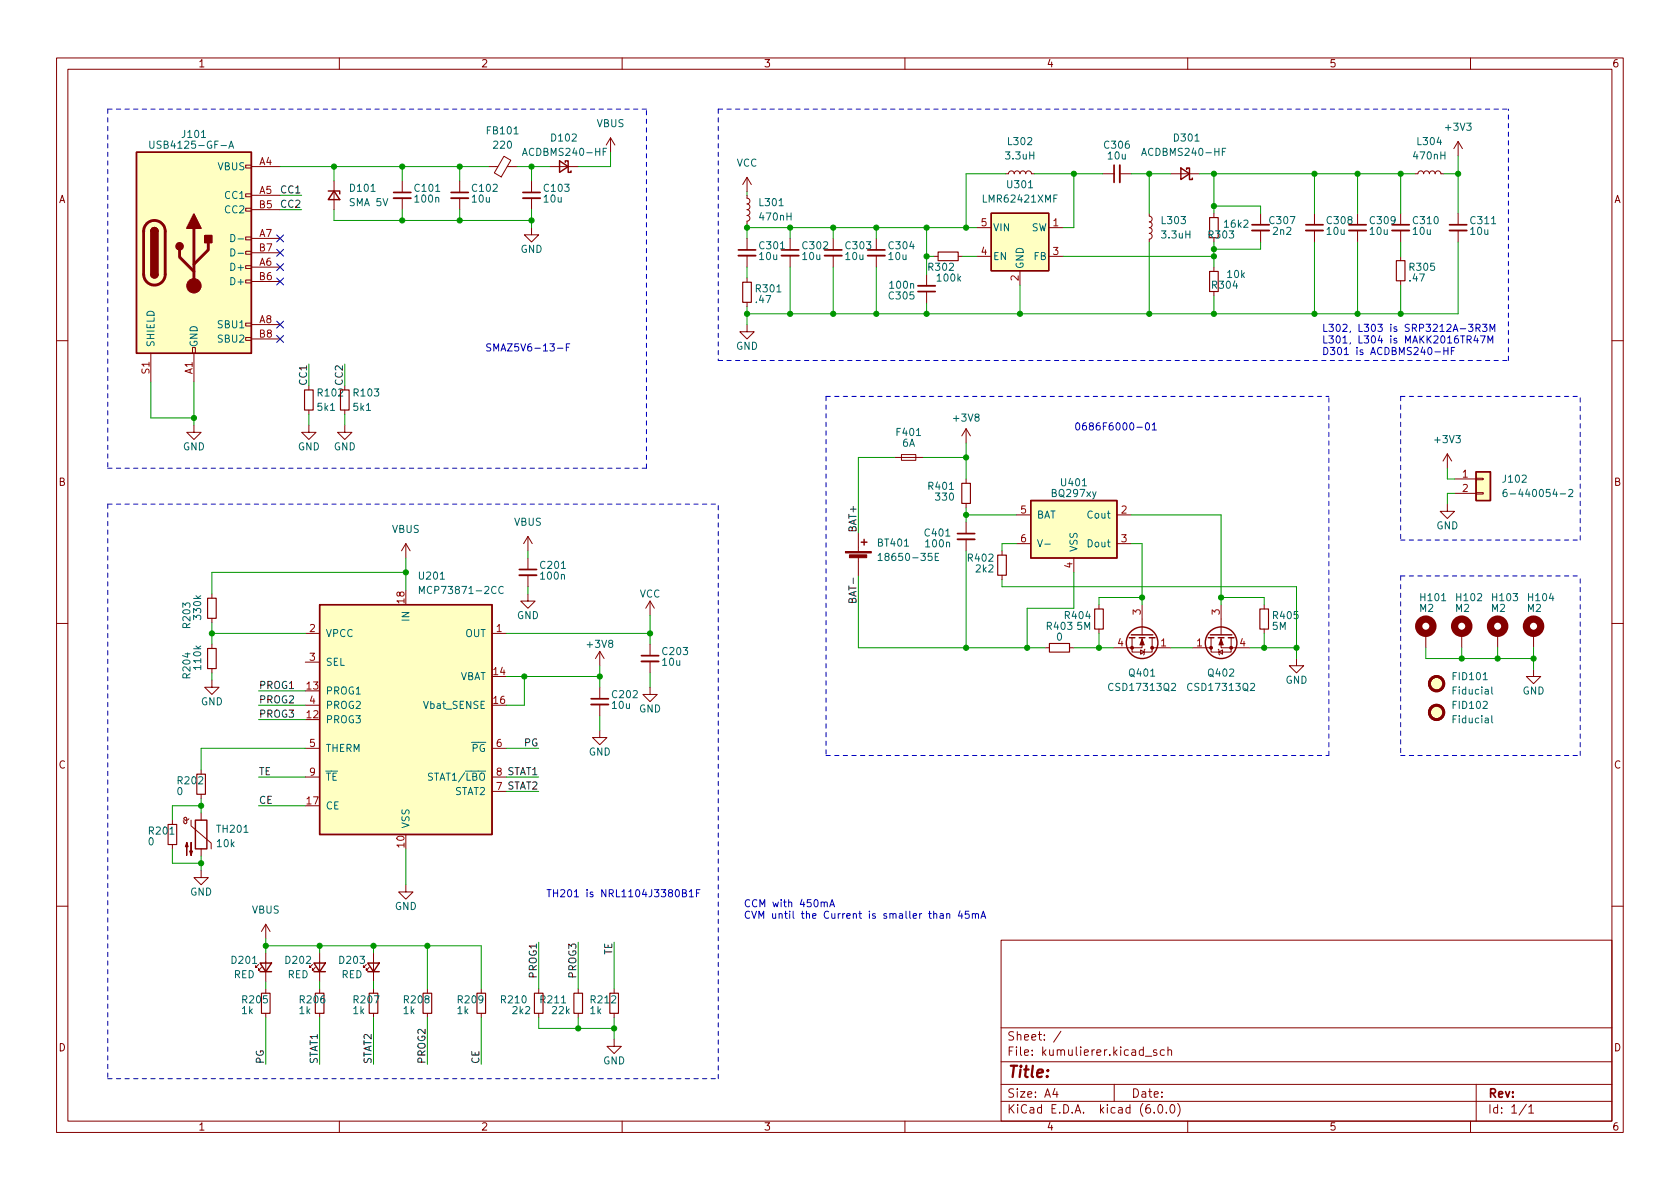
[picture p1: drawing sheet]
<svg xmlns="http://www.w3.org/2000/svg" width="297mm" height="210mm" viewBox="0 0 297 210" stroke-linecap="round" stroke-linejoin="round" font-family="sans-serif">
<g fill="none" stroke="#840000" stroke-width=".18">
<path d="M10 10.2h277v190.1h-277zM12 12.2h273v186.1h-273zM60 10.2v2M110 10.2v2M160 10.2v2M210 10.2v2M260 10.2v2M43.4 36.8h1v.5h-1zM43.4 34.3h1v.5h-1zM43.4 29.2h1v.5h-1zM44.4 29.5h5.1M44.4 34.5h5.1"/>
<path d="M44.4 37.1h5.1M59.1 32v5.1M71.1 32v2M71.1 35v2.1M81.3 32v2M81.3 35v2.1M86.4 29.5h1.6M89.1 27.6l1.2 .7-1.7 3-1.2-.7zM89.7 29.5h1.7M94 32v2M94 35v2.1M97.2 29.5h5"/>
<path d="M107.9 24.4l-.7 1.2M107.9 24.4v2.5M107.9 24.4l.8 1.2M132.1 34.5v.5l.3 .2 .2 .4-.2 .3-.3 .2 .3 .1 .2 .3-.1 .4-.4 .2 .4 .2 .1 .4-.2 .3-.3 .1 .3 .1 .2 .4-.2 .4-.3 .1v.5M132.1 31.4l-.8 1.2M132.1 31.4v2.5M132.1 31.4l.7 1.2M177.8 30.7h.5l.2-.3 .3-.2 .4 .2 .1 .3 .1-.3 .3-.2 .5 .1 .1 .4 .3-.4 .4-.1 .2 .2 .2 .3 .1-.3 .4-.2 .3 .2 .2 .3h.5M194.9 30.7h2.1M198 30.7h2M203.2 37.7v.5l.4 .2 .1 .3-.1 .4-.4 .1 .3 .2 .2 .3-.1 .4-.4 .2 .4 .2 .1 .4-.2 .2-.3 .2 .4 .1 .1 .4-.1 .3-.4 .2v.5M207 30.7h5.1"/>
<path d="M214.6 37.7v.8M222.9 37.7v2M232.4 37.7v2M240 37.7v2M247.6 37.7v2M250.2 30.7h.5l.1-.3 .4-.2 .4 .2 .1 .3 .1-.3 .3-.2 .4 .1 .2 .4 .2-.4 .5-.1 .2 .2 .1 .3 .2-.3 .4-.2 .3 .2 .2 .3h.5M257.8 25v2.6M257.8 37.7v2M257.8 25l-.8 1.3M257.8 25l.8 1.3M43.4 59.7h1v.5h-1zM43.4 57.1h1v.6h-1z"/>
<path d="M43.4 49.5h1v.5h-1zM43.4 47h1v.5h-1zM43.4 44.4h1v.6h-1zM43.4 41.9h1v.5h-1zM44.4 47.2h5.1M44.4 42.2h5.1M44.4 57.4h5.1M44.4 49.8h5.1M44.4 44.7h5.1M44.4 59.9h5.1M94 40.3v1.2h1.2l-1.2 1.3-1.3-1.3h1.3M132.1 57.4v1.3h1.2l-1.2 1.2-1.3-1.2h1.3"/>
<path d="M132.1 42.2v2M132.1 45.2v2M132.1 49.1v.8M132.1 53.5v.7M139.7 42.2v2M139.7 45.2v2M147.3 42.2v2M147.3 45.2v2M154.9 42.2v2M154.9 45.2v2M163.8 48.5v2M163.8 51.6v2"/>
<path d="M165.1 45.3h.8M169.4 45.3h.8M172.7 40.3h2.6M172.7 45.3h2.6M180.3 47.9v2.5M185.4 40.3h2.6M185.4 45.3h2.6M214.6 47.2v.8M214.6 51.6v.7M222.9 40.8v2M232.4 40.8v2M240 40.8v2"/>
<path d="M247.6 40.8v2M247.6 45.3v.8M247.6 49.7v.7M257.8 40.8v2M10 60.2h2M26.7 62.5v5.1M34 61.5h.5v1h-.5zM34.3 75.2v1.2h1.3l-1.3 1.3-1.3-1.3h1.3M34.3 62.5v5.1M54.6 75.2v1.2h1.3l-1.3 1.3-1.3-1.3h1.3M54.6 68.2v.8M54.6 72.5v.8"/>
<path d="M61 75.2v1.2h1.2l-1.2 1.3-1.3-1.3h1.3M61 68.2v.8M61 72.5v.8M170.8 75.8v2.6M170.8 75.8l-.7 1.3M170.8 75.8l.8 1.3M285 60.2h2M71.8 96.1l-.8 1.3M71.8 96.1v2.6M71.8 96.1l.7 1.3M93.3 94.9l-.7 1.2M93.3 94.9v2.5"/>
<path d="M93.3 98.7v2M93.3 94.9l.8 1.2M151.8 94.2v3.3M151.8 98.5v3.3M158.1 80.9h5.1M159.4 80.4h2.5v1h-2.5zM170.8 84.7v.8M170.8 89v.8M170.8 92.3v2.1M170.8 95.4v2M177.2 97.4v.8M179.7 91.1h2.5"/>
<path d="M179.7 96.1h2.5M189.9 98.7v2.5M197.5 91.1h2.5M197.5 96.1h2.5M255.9 89.1v1.3h1.3l-1.3 1.3-1.3-1.3h1.3M255.9 80.3l-.8 1.2M255.9 80.3v2.5M255.9 80.3l.8 1.2M257.2 84.7h3.8M257.2 87.2h3.8M261 87.1h1.3v.3h-1.3zM261 84.6h1.3v.2h-1.3z"/>
<path d="M10 110.2h2M37.5 105v.8M37.5 109.3v.8M37.5 113.9v.8M37.5 118.2v.8M54 112h2.5M54 117.1h2.5M87 112h2.5M93.3 105v1.3h1.3l-1.3 1.3-1.2-1.3h1.2M93.3 101.7v2.1M106 115.2l-.7 1.3M106 115.2v2.5"/>
<path d="M106 115.2l.8 1.3M114.9 106.3l-.7 1.3M114.9 106.3v2.5M114.9 113.9v2M114.9 117v2M114.9 106.3l.8 1.3M177.2 101.7v.8M184.8 114.5h.7M189.1 114.5h.8M194.3 106.9v.8M194.3 111.2v.8M200.2 112.8v2.5h3.5v-2.5"/>
<path d="M201.7 114.9l.6 .4-.6 .4zM201.9 112.8v1.7h-5.1M201.9 106.9v5.4M202.4 114.8l-.1 .1v.8l-.1 .1M203.7 114.5h3.3M210.8 114.5h3.3M214.1 112.8v2.5h3.6v-2.5M215.4 114.8l.1 .1v.8l.1 .1M215.5 115.3l.7-.4v.8zM215.9 112.8v1.7h5.1M215.9 106.9v5.4M223.5 106.9v.8"/>
<path d="M223.5 111.2v.8M229.2 116.5v1.2h1.3l-1.3 1.3-1.2-1.3h1.2M252.1 112v2.5M258.4 112v2.5M264.8 112v2.5M271.1 118.4v1.2h1.3l-1.3 1.3-1.2-1.3h1.2M271.1 112v2.5M285 110.2h2M35.6 136.1v.8M37.5 120.3v1.2h1.2l-1.2 1.3-1.3-1.3h1.3M54 124.7h2.5M54 132.3h2.5"/>
<path d="M54 137.4h2.5M87 132.3h2.5M87 139.9h2.5M87 137.4h2.5M106 129.2v1.2h1.3l-1.3 1.3-1.2-1.3h1.2M106 121.5v2.1M106 124.6v2M114.9 121.5v1.3h1.3l-1.3 1.3-1.2-1.3h1.2M30.5 145v.8M30.5 149.3v.8M33.4 144.8l-.2 .2h-.4l-.2-.1-.1-.3 .3-.1 .2 .2v.8l-.1 .1h-.3l-.2-.4M33.8 145v1l3.5 3.1v1"/>
<path d="M35.6 153.9v1.3h1.2l-1.2 1.3-1.3-1.3h1.3M35.6 140.5v.7M35.6 143.8v1.2M35.6 150.1v1.3M71.8 156.5v1.2h1.2l-1.2 1.3-1.3-1.3h1.3M10 160.2h2M45.7 170.6l-.5 .5v-.3v.3h.3M46.2 171.1l-.5 .5v-.3v.3h.3M47 163.4l-.8 1.3M47 163.4v2.6M47 168.5v5.1M47 174.9v.7"/>
<path d="M47 179.2v.8M47 163.4l.8 1.3M55.8 171.1l-.6 .5v-.3v.3h.3M56.5 168.5v5.1M56.5 174.9v.7M56.5 179.2v.8M65.3 171.1l-.5 .5v-.3v.3h.2M66 168.5v5.1M66 174.9v.7M66 179.2v.8M75.6 174.9v.7M75.6 179.2v.8"/>
<path d="M85.1 174.9v.7M85.1 179.2v.8M95.2 174.9v.7M95.2 179.2v.8M102.2 174.9v.7M102.2 179.2v.8M108.6 174.9v.7M108.6 179.2v.8M177 166.3h108v32h-108zM285 160.2h2M60 198.3v2M108.6 183.8v1.2h1.3l-1.3 1.3-1.3-1.3h1.3"/>
<path d="M110 198.3v2M160 198.3v2M177 194.8h108M177 191.8h108M177 187.8h108M177 181.8h108M186.5 192.5l-.4 1h1M186.9 193v1M187.6 182.4l-1.3 1.9M197 191.8v3M202.5 186.8h1.1M204.1 196.7v.1"/>
<path d="M204.5 185.7l-.4-.1-.2 .2 .1 .3 .5 .1v.4h-.6M204.9 195.4l.2-.1a.81 .81 0 0 1 .6 .7 .81 .81 0 0 1-.3 .8h-.2a.81 .81 0 0 1-.6-.6 .81 .81 0 0 1 .3-.8zM205.9 185.7l-.5-.1-.3 .3v.4l.2 .3h.6M206.2 196.7v.1M206.5 185.8l.2-.2 .4 .1v.9M206.5 185.1v1.5M207.1 195.4l.1-.1a.81 .81 0 0 1 .6 .7 .81 .81 0 0 1-.3 .8h-.1a.81 .81 0 0 1-.6-.6 .81 .81 0 0 1 .3-.8zM208.2 195.1a1.72 1.72 0 0 1 0 2.3M210 198.3v2M260 198.3v2M261 191.8v6.5M269.9 195.3l-1.3 1.9"/>
<path d="M270.3 195.8l.4-.5v1.5M270.3 196.8h.9"/>
</g>
<g fill="none" stroke="#840000" stroke-width=".2">
<path d="M213.9 38.5h1.5v3.5h-1.5zM131.3 49.9h1.5v3.6h-1.5zM165.9 44.6h3.5v1.5h-3.5zM213.9 48h1.5v3.6h-1.5zM246.9 46.1h1.5v3.6h-1.5zM53.8 69h1.6v3.5h-1.6zM60.2 69h1.5v3.5h-1.5zM170.1 85.5h1.5v3.5h-1.5zM176.4 98.2h1.5v3.5h-1.5zM36.7 105.8h1.5v3.5h-1.5zM36.7 114.7h1.5v3.5h-1.5zM185.5 113.8h3.6v1.5h-3.6z"/>
<path d="M193.5 107.7h1.6v3.5h-1.6zM222.8 107.7h1.5v3.5h-1.5zM34.8 136.9h1.5v3.6h-1.5zM29.7 145.8h1.5v3.5h-1.5zM46.2 175.6h1.6v3.6h-1.6zM55.8 175.6h1.5v3.6h-1.5zM65.3 175.6h1.5v3.6h-1.5zM74.8 175.6h1.5v3.6h-1.5zM84.3 175.6h1.6v3.6h-1.6zM94.5 175.6h1.5v3.6h-1.5zM101.5 175.6h1.5v3.6h-1.5zM107.8 175.6h1.5v3.6h-1.5z"/>
</g>
<g fill="none" stroke="#840000" stroke-width=".33">
<path d="M69.6 35h3M79.8 35h3M92.5 35h3M198 29.2v3.1M130.6 45.2h3M138.2 45.2h3M145.8 45.2h3M153.4 45.2h3.1M162.3 50.5h3.1M221.4 40.8h3M230.9 40.8h3M238.5 40.8h3.1"/>
<path d="M246.1 40.8h3.1M256.3 40.8h3M169.3 95.4h3M91.8 101.7h3.1M113.4 117h3.1M104.5 124.6h3.1"/>
</g>
<g fill="none" stroke="#840000" stroke-width=".3">
<path d="M69.6 34h3M79.8 34h3M92.5 34h3M197 29.2v3.1M221.4 39.7h3M230.9 39.7h3M238.5 39.7h3.1M246.1 39.7h3.1M256.3 39.7h3M130.6 44.2h3M138.2 44.2h3M145.8 44.2h3"/>
<path d="M153.4 44.2h3.1M162.3 51.6h3.1M169.3 94.4h3M91.8 100.7h3.1M113.4 115.9h3.1M104.5 123.6h3.1"/>
</g>
<g fill="#ffffc2" stroke="#ffffc2" stroke-width=".18">
<path d="M261 83.4h2.5v5.1h-2.5z"/>
<path d="M175.3 37.7h10.1v10.2h-10.1z"/>
<path d="M24.1 26.9h20.3v35.6h-20.3z"/>
<path d="M182.2 88.5h15.3v10.2h-15.3z"/>
<path d="M56.5 106.9h30.5v40.7h-30.5z"/>
<circle cx="254" cy="120.9" r="1.27"/>
<circle cx="254" cy="126" r="1.27"/>
</g>
<g fill="none" stroke="#840000" stroke-width=".25">
<path d="M24.1 26.9h20.3v35.6h-20.3zM58 33.8h2.1v.5M59.1 33.8l1 1.5h-2.1zM98.9 28.4l1.6 1.1-1.6 1zM99.9 28.7v-.3h.6v2.1h.5v-.3M175.3 37.7h10.1v10.2h-10.1zM208.8 29.7l1.5 1-1.5 1zM209.8 30v-.3h.5v2h.5v-.2M26.7 48.5a.64 .64 0 0 0 .6 .6 .64 .64 0 0 0 .6-.6M26.7 40.9a.64 .64 0 0 1 .6-.6 .64 .64 0 0 1 .6 .6M152.3 95.9h1M152.8 95.4v1"/>
<path d="M182.2 88.5h15.3v10.2h-15.3zM261 83.4h2.5v5.1h-2.5zM56.5 106.9h30.5v40.7h-30.5zM199.6 112.8h1.1M200 112.3h3.8M201.4 112.8h1M203.2 112.8h1M213.6 112.8h1M214 112.3h3.8M215.4 112.8h1M217.2 112.8h1M34.5 145h2.1v5.1h-2.1z"/>
<path d="M46 170.3h2l-1 1.5zM46 171.8h2M55.5 170.3h2l-1 1.5zM55.5 171.8h2M65 170.3h2.1l-1.1 1.5zM65 171.8h2.1"/>
<circle cx="201.9" cy="113.7" r="2.79"/>
<circle cx="215.9" cy="113.7" r="2.79"/>
</g>
<g fill="none" stroke="#006464" stroke-width=".18">
<path d="M26.5 25v1l.2 .2h.4l.1-.2v-1M40.5 26.2l.4-1.2 .4 1.2M40.6 25.9h.6M92.4 27.5l.4-1.3 .4 1.3M92.5 27.1h.6M201.9 27.5l.4-1.3 .4 1.3M202 27.1h.6M40.8 41.5a.64 .64 0 0 1 .7 .6 .64 .64 0 0 1-.7 .6zM40.8 44a.64 .64 0 0 1 .7 .6 .64 .64 0 0 1-.7 .7zM42.1 42.2h1M42.1 44.8h1M155.3 98.2l.3-.3v1.2"/>
<path d="M155.3 99.1h.7M165.4 98.5h.4M166 97.9h-.6v1.2h.6M183.5 95.4l.4 1.3 .4-1.3M184.7 96.2h1M266.4 86.5l-.4 .1a.85 .85 0 0 0 0 1.2l.4-.1 .1-.4-.3-.3-.3 .1-.1 .2M267 87.3h1M277.4 86.7l.4-.2 .3 .4-.8 .9h.8M74.2 105v-1.3l.4 .9 .4-.9v1.3M89 103.8a.6 .6 0 0 0-.9 .4 .6 .6 0 0 0 .6 .8l.3-.2M263.8 121.5v1.1l.1 .1M263.8 126.6v1l.1 .2"/>
</g>
<g fill="#840000" stroke="#840000" stroke-width=".18">
<path d="M33 149l.3 .7h-.5l.2-.7v2.3z"/>
<path d="M33.8 149v2.3l-.3-.8h.5l-.2 .8z"/>
<path d="M149.5 97.5h4.6v.3h-4.6z"/>
<path d="M150.2 98.1h3v.5h-3z"/>
<path d="M201.9 113l.4 1h-.8z"/>
<path d="M215.9 113l.4 1h-.8z"/>
<circle cx="34.3" cy="50.5" r="1.27"/>
<circle cx="200.2" cy="114.5" r=".25"/>
<circle cx="203.7" cy="114.5" r=".25"/>
<circle cx="217.7" cy="114.5" r=".25"/>
<circle cx="214.1" cy="114.5" r=".25"/>
</g>
<g fill="none" stroke="#840000" stroke-width=".51">
<path d="M26 39.5a1.91 1.91 0 0 1 2-.4 1.91 1.91 0 0 1 1.2 1.8v7.6a1.91 1.91 0 0 1-1.9 1.9 1.91 1.91 0 0 1-1.9-1.9v-7.8l.2-.6zM31.7 44.2v1.3l2.6 2.5M34.3 40.4v10.1M36.8 42.9v1.3l-2.5 2.5"/>
<circle cx="254" cy="120.9" r="1.27"/>
<circle cx="254" cy="126" r="1.27"/>
</g>
<g fill="#840000" stroke="#840000" stroke-width=".25">
<path d="M26.7 48.5h1.2a.64 .64 0 0 1-.6 .6 .64 .64 0 0 1-.6-.6z"/>
<path d="M26.7 40.9h1.2v7.6h-1.2z"/>
<path d="M26.9 40.4a.64 .64 0 0 1 .6-.1 .64 .64 0 0 1 .4 .6h-1.2z"/>
<path d="M34.3 37.8l1.3 2.6h-2.6z"/>
<path d="M36.2 41.7h1.3v1.2h-1.3z"/>
<circle cx="31.7" cy="43.6" r=".63"/>
</g>
<g fill="none" stroke="#840000" stroke-width="1.3">
<circle cx="252.1" cy="110.7" r="1.27"/>
<circle cx="258.4" cy="110.7" r="1.27"/>
<circle cx="264.8" cy="110.7" r="1.27"/>
<circle cx="271.1" cy="110.7" r="1.27"/>
</g>
<g fill="none" stroke="#0000c2" stroke-width=".18">
<path d="M259.6 57.3h.8l-.4 .5 .4 .1v.6l-.2 .1-.6-.1M260.9 59.3l-.3 .9h.8M261 58l.6-.1 .1-.1-.1-.3-.6-.2v1.3M261.2 59.8v.9M261.3 58l.4 .6M261.8 59.4h.8l-.5 1.3M262.1 57.3h.8l-.4 .5 .3 .1v.6l-.1 .1-.6-.1M263.4 58.6v-1.3l.5 1 .4-1v1.3M98.6 61.6h.9M100.1 61.4h.5M100.7 60.8h-.6v1.3M201 75.6h1"/>
<path d="M202.7 74.8h.1a.68 .68 0 0 1 .5 .6 .68 .68 0 0 1-.5 .6 .84 .84 0 0 1-.1-1.2zM203.7 75.1l.4-.3v1.2M203.7 76h.8M253.7 62.2h1M255.3 61.4v1.3M255.3 62h.7M256 61.4v1.3M256.6 62h.4M257.2 61.4h-.6v1.3M259.4 60.1l.6-.1 .1-.2v-.3l-.7-.1v1.3M259.7 60.1l.4 .6M263.1 60.7v-1.3l.4 .9 .4-.9v1.3"/>
<path d="M120.7 157.9h.5l.1-.2v-.3l-.6-.1v1.3h.4l.2-.1 .1-.3-.3-.3M121.9 157.7l.3-.4v1.3M121.9 158.6h.7M123.1 157.9h.5M123.8 157.3h-.7v1.3M145.7 159.7l.2-.2 .3 .1 .1 .8M146.8 160h.6M146.7 160.4l.4-1.3 .4 1.3M166.2 161.6h.5l.1 .8M166.8 161.9h-.4l-.2 .2 .2 .3 .4-.1M167.4 161.7l.2-.1h.3v.8M167.4 161.6v.8"/>
<path d="M169.7 161.1l-.3 .9h.8M170 161.6v.8M171.3 161.1h-.6l-.1 .6 .2-.1 .5 .1 .1 .2-.1 .4-.2 .1-.5-.1M171.9 161.7l.2-.1h.3l.1 .8M171.9 161.6v.8M172.5 161.7l.1-.1h.3l.1 .8M173.4 162.4l.5-1.3 .4 1.3M173.6 162h.6"/>
</g>
<g fill="none" stroke="#0000c2" stroke-width=".18" stroke-dasharray=".8 .8">
<path d="M19 19.3v63.5M19 19.3h95.3M127 19.3h139.7M127 19.3v44.4M127 63.7h139.7M146 70.1h88.9M146 70.1v63.5M247.6 70.1v25.4M247.6 70.1h31.8M266.7 63.7v-44.4M19 82.8h95.3M19 89.1v101.6"/>
<path d="M19 89.1h108M114.3 82.8v-63.5M247.6 95.5h31.8M279.4 95.5v-25.4M247.6 101.8h31.8M247.6 101.8v31.8M146 133.6h88.9M234.9 133.6v-63.5M247.6 133.6h31.8M279.4 133.6v-31.8M19 190.7h108M127 190.7v-101.6"/>
</g>
<g fill="none" stroke="#009600" stroke-width=".18">
<path d="M49.5 29.5h36.9M49.5 34.5h3.8M49.5 37.1h3.8M59.1 37.1v1.9h34.9M59.1 29.5v2.5M71.1 29.5v2.5M71.1 37.1v1.9M81.3 29.5v2.5M81.3 37.1v1.9M91.4 29.5h5.8M94 29.5v2.5M94 37.1v3.2"/>
<path d="M107.9 26.9v2.6h-5.7M132.1 33.9v.6M132.1 39.6v2.6M177.8 30.7h-7v9.6M182.9 30.7h12M189.9 30.7v9.6h-1.9M200 30.7h7M203.2 30.7v7M212.1 30.7h38.1M214.6 30.7v7M214.6 36.4h8.3v1.3M232.4 30.7v7"/>
<path d="M240 30.7v7M247.6 30.7v7M255.3 30.7h2.5M257.8 27.6v10.1M132.1 47.2v1.9M132.1 54.2v3.2M132.1 40.3h40.6M139.7 40.3v1.9M139.7 47.2v8.3M147.3 40.3v1.9M147.3 47.2v8.3M154.9 40.3v1.9"/>
<path d="M154.9 47.2v8.3M163.8 45.3h1.3M163.8 40.3v8.2M163.8 53.6v1.9M170.2 45.3h2.5M180.3 50.4v5.1M188 45.3h26.6M203.2 42.8v12.7M214.6 42.8v4.4M214.6 52.3v3.2M222.9 42.8v1.3h-8.3M232.4 42.8v12.7"/>
<path d="M240 42.8v12.7M247.6 42.8v2.5M247.6 50.4v5.1M257.8 42.8v12.7h-125.7M26.7 67.6v6.3h7.6M34.3 67.6v7.6M54.6 64.4v3.8M54.6 73.3v1.9M61 64.4v3.8M61 73.3v1.9M170.8 78.4v6.3M71.8 98.7v5.7"/>
<path d="M93.3 97.4v1.3M158.1 80.9h-6.3v13.3M163.2 80.9h7.6M170.8 89.8v2.5M170.8 97.4v17.1M170.8 91.1h8.9M179.7 96.1h-2.5v1.3M200 91.1h15.9v15.8M200 96.1h1.9v10.8M255.9 82.8v1.9h1.3M257.2 87.2h-1.3v1.9M37.5 110.1v3.8"/>
<path d="M37.5 119v1.3M37.5 112h16.5M71.8 101.2h-34.3v3.8M89.5 112h25.4M89.5 119.6h16.5M92.7 119.6v5.1h-3.2M93.3 103.8v1.2M106 117.7v3.8M114.9 108.8v5.1M114.9 119v2.5M151.8 101.8v12.7h33M177.2 102.5v1.3h52v12.7"/>
<path d="M189.9 114.5h6.9M189.9 101.2v6.4h-8.3v6.9M194.3 112v2.5M201.9 105.7h-7.6v1.2M207 114.5h3.8M215.9 105.7h7.6v1.2M221 114.5h8.2M223.5 112v2.5M252.1 114.5v2h19M258.4 114.5v2M264.8 114.5v2M271.1 114.5v3.9"/>
<path d="M45.7 124.7h8.3M45.7 137.4h8.3M45.7 122.2h8.3M45.7 127.2h8.3M54 132.3h-18.4v3.8M89.5 132.3h5.7M89.5 137.4h5.7M89.5 139.9h5.7M106 126.6v2.6M30.5 150.1v2.5h5.1M35.6 141.2v2.6M35.6 151.4v2.5"/>
<path d="M35.6 142.5h-5.1v2.5M45.7 142.5h8.3M71.8 150.1v6.4M47 167.3h38.1v7.6M47 166v2.5M47 173.6v1.3M47 180v8.2M56.5 167.3v1.2M56.5 173.6v1.3M56.5 180v8.2M66 167.3v1.2M66 173.6v1.3"/>
<path d="M66 180v8.2M75.6 167.3v7.6M75.6 180v8.2M85.1 180v8.2M95.2 180v1.9h13.4M95.2 166.6v8.3M102.2 166.6v8.3M102.2 180v1.9M108.6 166.6v8.3M108.6 180v3.8"/>
</g>
<path d="M48.9 46.6l1.2 1.2M48.9 56.8l1.2 1.2M48.9 41.5l1.2 1.3M48.9 49.2l1.2 1.2M48.9 59.3l1.2 1.2M48.9 44.1l1.2 1.2M50.1 46.6l-1.2 1.2M50.1 56.8l-1.2 1.2M50.1 41.5l-1.2 1.3M50.1 49.2l-1.2 1.2M50.1 59.3l-1.2 1.2M50.1 44.1l-1.2 1.2" fill="none" stroke="#000084" stroke-width=".18"/>
<g fill="#009600" stroke="#009600" stroke-width=".18">
<circle cx="34.3" cy="73.9" r=".46"/>
<circle cx="71.8" cy="101.2" r=".46"/>
<circle cx="47" cy="167.3" r=".46"/>
<circle cx="66" cy="167.3" r=".46"/>
<circle cx="56.5" cy="167.3" r=".46"/>
<circle cx="35.6" cy="152.6" r=".46"/>
<circle cx="35.6" cy="142.5" r=".46"/>
<circle cx="37.5" cy="112" r=".46"/>
<circle cx="139.7" cy="55.5" r=".46"/>
<circle cx="132.1" cy="55.5" r=".46"/>
<circle cx="59.1" cy="29.5" r=".46"/>
<circle cx="139.7" cy="40.3" r=".46"/>
<circle cx="147.3" cy="40.3" r=".46"/>
<circle cx="132.1" cy="40.3" r=".46"/>
<circle cx="94" cy="29.5" r=".46"/>
<circle cx="94" cy="39" r=".46"/>
<circle cx="92.7" cy="119.6" r=".46"/>
<circle cx="114.9" cy="112" r=".46"/>
<circle cx="106" cy="119.6" r=".46"/>
<circle cx="108.6" cy="181.9" r=".46"/>
<circle cx="102.2" cy="181.9" r=".46"/>
<circle cx="75.6" cy="167.3" r=".46"/>
<circle cx="71.1" cy="29.5" r=".46"/>
<circle cx="81.3" cy="29.5" r=".46"/>
<circle cx="71.1" cy="39" r=".46"/>
<circle cx="81.3" cy="39" r=".46"/>
<circle cx="258.4" cy="116.5" r=".46"/>
<circle cx="229.2" cy="114.5" r=".46"/>
<circle cx="223.5" cy="114.5" r=".46"/>
<circle cx="264.8" cy="116.5" r=".46"/>
<circle cx="271.1" cy="116.5" r=".46"/>
<circle cx="189.9" cy="30.7" r=".46"/>
<circle cx="203.2" cy="30.7" r=".46"/>
<circle cx="214.6" cy="36.4" r=".46"/>
<circle cx="214.6" cy="30.7" r=".46"/>
<circle cx="214.6" cy="44.1" r=".46"/>
<circle cx="203.2" cy="55.5" r=".46"/>
<circle cx="214.6" cy="55.5" r=".46"/>
<circle cx="214.6" cy="45.3" r=".46"/>
<circle cx="232.4" cy="55.5" r=".46"/>
<circle cx="240" cy="55.5" r=".46"/>
<circle cx="247.6" cy="30.7" r=".46"/>
<circle cx="240" cy="30.7" r=".46"/>
<circle cx="257.8" cy="30.7" r=".46"/>
<circle cx="232.4" cy="30.7" r=".46"/>
<circle cx="247.6" cy="55.5" r=".46"/>
<circle cx="163.8" cy="55.5" r=".46"/>
<circle cx="180.3" cy="55.5" r=".46"/>
<circle cx="170.8" cy="91.1" r=".46"/>
<circle cx="147.3" cy="55.5" r=".46"/>
<circle cx="154.9" cy="55.5" r=".46"/>
<circle cx="194.3" cy="114.5" r=".46"/>
<circle cx="181.6" cy="114.5" r=".46"/>
<circle cx="215.9" cy="105.7" r=".46"/>
<circle cx="201.9" cy="105.7" r=".46"/>
<circle cx="170.8" cy="114.5" r=".46"/>
<circle cx="170.8" cy="40.3" r=".46"/>
<circle cx="154.9" cy="40.3" r=".46"/>
<circle cx="170.8" cy="80.9" r=".46"/>
<circle cx="163.8" cy="40.3" r=".46"/>
<circle cx="163.8" cy="45.3" r=".46"/>
</g>
<text font-size="2.8" fill="#840000" x="178" y="190.6">Title:</text>
<g font-size="2.1" fill="#840000">
<text x="178" y="184">Sheet: /</text>
<text x="178" y="186.7">File: kumulierer.kicad_sch</text>
<text x="178" y="196.9">KiCad E.D.A. kicad (6.0.0)</text>
<text x="178" y="194.1">Size: A4</text>
<text x="200" y="194.1">Date:</text>
<text x="263" y="194.1">Rev:</text>
<text x="263" y="196.9">Id: 1/1</text>
</g>
<g font-size="1.8" fill="#840000">
<text x="35" y="11.9">1</text>
<text x="85" y="11.9">2</text>
<text x="135" y="11.9">3</text>
<text x="185" y="11.9">4</text>
<text x="235" y="11.9">5</text>
<text x="285" y="11.9">6</text>
<text x="10.3" y="35.9">A</text>
<text x="285.3" y="35.9">A</text>
<text x="10.3" y="85.9">B</text>
<text x="285.3" y="85.9">B</text>
<text x="10.3" y="135.9">C</text>
<text x="285.3" y="135.9">C</text>
<text x="10.3" y="185.9">D</text>
<text x="285.3" y="185.9">D</text>
<text x="35" y="199.9">1</text>
<text x="85" y="199.9">2</text>
<text x="135" y="199.9">3</text>
<text x="185" y="199.9">4</text>
<text x="235" y="199.9">5</text>
<text x="285" y="199.9">6</text>
</g>
<g font-size="1.8" fill="#006464">
<text x="86.2" y="23.7">FB101</text>
<text x="105.5" y="22.5">VBUS</text>
<text x="255.7" y="23.1">+3V3</text>
<text x="27.8" y="26.3">USB4125-GF-A</text>
<text x="32.3" y="24.4">J101</text>
<text x="87.4" y="26.3">220</text>
<text x="93.3" y="27.6">ACDBMS240-HF</text>
<text x="97.6" y="25">D102</text>
<text x="130.2" y="29.5">VCC</text>
<text x="177.9" y="28.2">3.3uH</text>
<text x="178.3" y="25.6">L302</text>
<text x="195.4" y="26.3">C306</text>
<text x="196" y="28.2">10u</text>
<text x="202.7" y="27.6">ACDBMS240-HF</text>
<text x="207.7" y="25">D301</text>
<text x="250.1" y="28.2">470nH</text>
<text x="250.7" y="25.6">L304</text>
<text x="38.5" y="30.1">VBUS</text>
<text x="39.9" y="35.2">CC1</text>
<text x="62" y="33.9">D101</text>
<text x="73.4" y="33.9">C101</text>
<text x="73.5" y="35.8">100n</text>
<text x="83.5" y="35.8">10u</text>
<text x="83.6" y="33.9">C102</text>
<text x="96.2" y="35.8">10u</text>
<text x="96.3" y="33.9">C103</text>
<text x="174.1" y="35.8">LMR62421XMF</text>
<text x="178.2" y="33.3">U301</text>
<text x="39.9" y="37.7">CC2</text>
<text x="61.9" y="36.4">SMA 5V</text>
<text x="134.4" y="36.4">L301</text>
<text x="134.5" y="39">470nH</text>
<text x="175.5" y="40.9">VIN</text>
<text x="182.3" y="40.9">SW</text>
<text x="205.5" y="39.6">L303</text>
<text x="216.6" y="40.3">16k2</text>
<text x="224.6" y="39.6">C307</text>
<text x="225.2" y="41.5">2n2</text>
<text x="234.7" y="41.5">10u</text>
<text x="234.7" y="39.6">C308</text>
<text x="242.3" y="41.5">10u</text>
<text x="242.4" y="39.6">C309</text>
<text x="249.9" y="41.5">10u</text>
<text x="250" y="39.6">C310</text>
<text x="260.1" y="41.5">10u</text>
<text x="260.1" y="39.6">C311</text>
<text x="41.1" y="47.9">D+</text>
<text x="92" y="44.7">GND</text>
<text x="134.3" y="46">10u</text>
<text x="134.4" y="44.1">C301</text>
<text x="141.9" y="46">10u</text>
<text x="142" y="44.1">C302</text>
<text x="149.6" y="46">10u</text>
<text x="149.6" y="44.1">C303</text>
<text x="157.2" y="46">10u</text>
<text x="157.3" y="44.1">C304</text>
<text x="164.3" y="47.9">R302</text>
<text x="175.5" y="46">EN</text>
<text x="181" y="47.6" transform="rotate(-90 181 47.6)">GND</text>
<text x="182.8" y="46">FB</text>
<text x="205.5" y="42.2">3.3uH</text>
<text x="213.8" y="42.2">R303</text>
<text x="249.3" y="47.9">R305</text>
<text x="41.1" y="50.4">D+</text>
<text x="133.7" y="53.6">.47</text>
<text x="133.8" y="51.7">R301</text>
<text x="157.3" y="52.9">C305</text>
<text x="157.4" y="51">100n</text>
<text x="165.8" y="49.8">100k</text>
<text x="214.4" y="51">R304</text>
<text x="217.1" y="49.1">10k</text>
<text x="249.3" y="49.8">.47</text>
<text x="38.7" y="58">SBU1</text>
<text x="27.3" y="61.5" transform="rotate(-90 27.3 61.5)">SHIELD</text>
<text x="34.9" y="61.5" transform="rotate(-90 34.9 61.5)">GND</text>
<text x="38.7" y="60.6">SBU2</text>
<text x="130.1" y="61.8">GND</text>
<text x="56.3" y="70.1">R102</text>
<text x="62.6" y="70.1">R103</text>
<text x="56.2" y="72.6">5k1</text>
<text x="62.6" y="72.6">5k1</text>
<text x="158.6" y="77.1">F401</text>
<text x="168.7" y="74.5">+3V8</text>
<text x="32.3" y="79.6">GND</text>
<text x="52.6" y="79.6">GND</text>
<text x="59" y="79.6">GND</text>
<text x="159.5" y="79">6A</text>
<text x="253.8" y="78.4">+3V3</text>
<text x="164.3" y="86.6">R401</text>
<text x="165.5" y="88.5">330</text>
<text x="186.1" y="87.9">BQ297xy</text>
<text x="187.8" y="86">U401</text>
<text x="265.8" y="85.3">J102</text>
<text x="267.6" y="87.9">6-440054-2</text>
<text x="69.3" y="94.2">VBUS</text>
<text x="90.9" y="93">VBUS</text>
<text x="163.6" y="94.9">C401</text>
<text x="183.3" y="91.7">BAT</text>
<text x="192.4" y="91.7">Cout</text>
<text x="253.9" y="93.6">GND</text>
<text x="95.7" y="100.6">C201</text>
<text x="155.3" y="96.6">BT401</text>
<text x="156.3" y="99.2">18650-35E</text>
<text x="163.8" y="96.8">100n</text>
<text x="171.3" y="99.3">R402</text>
<text x="172.6" y="101.2">2k2</text>
<text x="190.5" y="97.7" transform="rotate(-90 190.5 97.7)">VSS</text>
<text x="192.4" y="96.8">Dout</text>
<text x="74.2" y="102.5">U201</text>
<text x="75" y="105">MCP73871-2CC</text>
<text x="95.7" y="102.5">100n</text>
<text x="113.1" y="105.7">VCC</text>
<text x="251.3" y="106.3">H101</text>
<text x="257.6" y="106.3">H102</text>
<text x="264" y="106.3">H103</text>
<text x="270.3" y="106.3">H104</text>
<text x="33.7" y="110.9" transform="rotate(-90 33.7 110.9)">R203</text>
<text x="35.6" y="109.4" transform="rotate(-90 35.6 109.4)">330k</text>
<text x="57.5" y="112.6">VPCC</text>
<text x="72.4" y="109.7" transform="rotate(-90 72.4 109.7)">IN</text>
<text x="82.2" y="112.6">OUT</text>
<text x="91.4" y="109.5">GND</text>
<text x="185.2" y="111.4">R403</text>
<text x="186.8" y="113.3">0</text>
<text x="188.4" y="109.5">R404</text>
<text x="190.4" y="111.4">5M</text>
<text x="225" y="111.4">5M</text>
<text x="225.2" y="109.5">R405</text>
<text x="251" y="108.2">M2</text>
<text x="257.4" y="108.2">M2</text>
<text x="263.7" y="108.2">M2</text>
<text x="270.1" y="108.2">M2</text>
<text x="33.7" y="119.8" transform="rotate(-90 33.7 119.8)">R204</text>
<text x="35.6" y="118.3" transform="rotate(-90 35.6 118.3)">110k</text>
<text x="57.5" y="117.7">SEL</text>
<text x="104" y="114.5">+3V8</text>
<text x="117.2" y="117.7">10u</text>
<text x="117.3" y="115.8">C203</text>
<text x="199.8" y="119.6">Q401</text>
<text x="213.7" y="119.6">Q402</text>
<text x="35.5" y="124.7">GND</text>
<text x="57.5" y="122.8">PROG1</text>
<text x="57.5" y="125.3">PROG2</text>
<text x="75.2" y="125.3">Vbat_SENSE</text>
<text x="81.2" y="120.3">VBAT</text>
<text x="108.3" y="125.3">10u</text>
<text x="108.4" y="123.4">C202</text>
<text x="113" y="126">GND</text>
<text x="196.4" y="122.2">CSD17313Q2</text>
<text x="210.4" y="122.2">CSD17313Q2</text>
<text x="227.3" y="120.9">GND</text>
<text x="257" y="120.3">FID101</text>
<text x="257" y="125.3">FID102</text>
<text x="257" y="122.8">Fiducial</text>
<text x="269.2" y="122.8">GND</text>
<text x="57.5" y="127.9">PROG3</text>
<text x="257" y="127.9">Fiducial</text>
<text x="57.5" y="133">THERM</text>
<text x="82" y="133">~{PG}</text>
<text x="104.1" y="133.6">GND</text>
<text x="31.3" y="140.6">0</text>
<text x="31.5" y="138.7">R202</text>
<text x="57.5" y="143.1">CE</text>
<text x="57.5" y="138">~{TE}</text>
<text x="74.8" y="138">STAT1/~{LBO}</text>
<text x="80.4" y="140.6">STAT2</text>
<text x="26.2" y="149.5">0</text>
<text x="26.5" y="147.6">R201</text>
<text x="38.4" y="149.8">10k</text>
<text x="38.5" y="147.3">TH201</text>
<text x="72.4" y="146.6" transform="rotate(-90 72.4 146.6)">VSS</text>
<text x="33.6" y="158.4">GND</text>
<text x="44.5" y="161.5">VBUS</text>
<text x="69.8" y="160.9">GND</text>
<text x="41.1" y="170.4">D201</text>
<text x="41.3" y="173">RED</text>
<text x="50.6" y="170.4">D202</text>
<text x="50.8" y="173">RED</text>
<text x="60.1" y="170.4">D203</text>
<text x="60.4" y="173">RED</text>
<text x="42.8" y="179.3">1k</text>
<text x="43" y="177.4">R205</text>
<text x="52.9" y="179.3">1k</text>
<text x="53.1" y="177.4">R206</text>
<text x="62.4" y="179.3">1k</text>
<text x="62.6" y="177.4">R207</text>
<text x="71.3" y="179.3">1k</text>
<text x="71.5" y="177.4">R208</text>
<text x="80.9" y="179.3">1k</text>
<text x="81.1" y="177.4">R209</text>
<text x="88.7" y="177.4">R210</text>
<text x="90.7" y="179.3">2k2</text>
<text x="95.7" y="177.4">R211</text>
<text x="97.7" y="179.3">22k</text>
<text x="104.4" y="179.3">1k</text>
<text x="104.6" y="177.4">R212</text>
<text x="106.6" y="188.2">GND</text>
</g>
<g font-size="1.8" fill="#a90000">
<text x="45.9" y="29.2">A4</text>
<text x="45.9" y="34.3">A5</text>
<text x="45.9" y="41.9">A7</text>
<text x="45.9" y="36.8">B5</text>
<text x="173.5" y="40">5</text>
<text x="186.2" y="40">1</text>
<text x="45.9" y="47">A6</text>
<text x="45.9" y="44.4">B7</text>
<text x="173.5" y="45.1">4</text>
<text x="186.2" y="45.1">3</text>
<text x="45.9" y="49.5">B6</text>
<text x="180.1" y="49.6" transform="rotate(-90 180.1 49.6)">2</text>
<text x="45.9" y="57.1">A8</text>
<text x="45.9" y="59.7">B8</text>
<text x="26.4" y="66.1" transform="rotate(-90 26.4 66.1)">S1</text>
<text x="34" y="66.1" transform="rotate(-90 34 66.1)">A1</text>
<text x="258.6" y="84.4">1</text>
<text x="258.6" y="87">2</text>
<text x="180.5" y="90.8">5</text>
<text x="180.5" y="95.9">6</text>
<text x="198.3" y="90.8">2</text>
<text x="198.3" y="95.9">3</text>
<text x="189.6" y="100.4" transform="rotate(-90 189.6 100.4)">4</text>
<text x="71.5" y="106.6" transform="rotate(-90 71.5 106.6)">18</text>
<text x="54.8" y="111.8">2</text>
<text x="87.8" y="111.8">1</text>
<text x="201.7" y="108.7" transform="rotate(-90 201.7 108.7)">3</text>
<text x="215.6" y="108.7" transform="rotate(-90 215.6 108.7)">3</text>
<text x="54.8" y="116.8">3</text>
<text x="87.3" y="119.4">14</text>
<text x="197.6" y="114.3">4</text>
<text x="205.2" y="114.3">1</text>
<text x="211.6" y="114.3">1</text>
<text x="219.2" y="114.3">4</text>
<text x="54.3" y="121.9">13</text>
<text x="54.8" y="124.5">4</text>
<text x="87.3" y="124.5">16</text>
<text x="54.3" y="127">12</text>
<text x="54.8" y="132.1">5</text>
<text x="54.8" y="137.2">9</text>
<text x="87.8" y="132.1">6</text>
<text x="54.3" y="142.2">17</text>
<text x="71.5" y="149.8" transform="rotate(-90 71.5 149.8)">10</text>
</g>
<g font-size="1.8" fill="#0f0f0f">
<text x="49.8" y="34.2">CC1</text>
<text x="49.8" y="36.7">CC2</text>
<text x="54.3" y="67.9" transform="rotate(-90 54.3 67.9)">CC1</text>
<text x="60.6" y="67.9" transform="rotate(-90 60.6 67.9)">CC2</text>
<text x="151.4" y="94.2" transform="rotate(-90 151.4 94.2)">BAT+</text>
<text x="151.4" y="106.1" transform="rotate(-90 151.4 106.1)">BAT-</text>
<text x="45.7" y="124.4">PROG2</text>
<text x="45.7" y="121.8">PROG1</text>
<text x="45.7" y="126.9">PROG3</text>
<text x="92.7" y="132">PG</text>
<text x="45.7" y="137.1">TE</text>
<text x="87.8" y="137.2">8 STAT1</text>
<text x="45.7" y="142.1">CE</text>
<text x="87.8" y="139.7">7 STAT2</text>
<text x="94.9" y="172.8" transform="rotate(-90 94.9 172.8)">PROG1</text>
<text x="101.9" y="172.8" transform="rotate(-90 101.9 172.8)">PROG3</text>
<text x="108.2" y="168.9" transform="rotate(-90 108.2 168.9)">TE</text>
<text x="46.6" y="188.2" transform="rotate(-90 46.6 188.2)">PG</text>
<text x="56.2" y="188.2" transform="rotate(-90 56.2 188.2)">STAT1</text>
<text x="65.7" y="188.2" transform="rotate(-90 65.7 188.2)">STAT2</text>
<text x="75.2" y="188.2" transform="rotate(-90 75.2 188.2)">PROG2</text>
<text x="84.7" y="188.2" transform="rotate(-90 84.7 188.2)">CE</text>
</g>
<g font-size="1.8" fill="#0000c2">
<text x="233.7" y="58.7">L302, L303 is SRP3212A-3R3M</text>
<text x="85.7" y="62.1">SMAZ5V6-13-F</text>
<text x="233.7" y="60.7">L301, L304 is MAKK2016TR47M</text>
<text x="233.7" y="62.8">D301 is ACDBMS240-HF</text>
<text x="189.9" y="76.1">0686F6000-01</text>
<text x="96.5" y="158.6">TH201 is NRL1104J3380B1F</text>
<text x="131.4" y="160.4">CCM with 450mA</text>
<text x="131.4" y="162.5">CVM until the Current is smaller than 45mA</text>
</g>
</svg>
